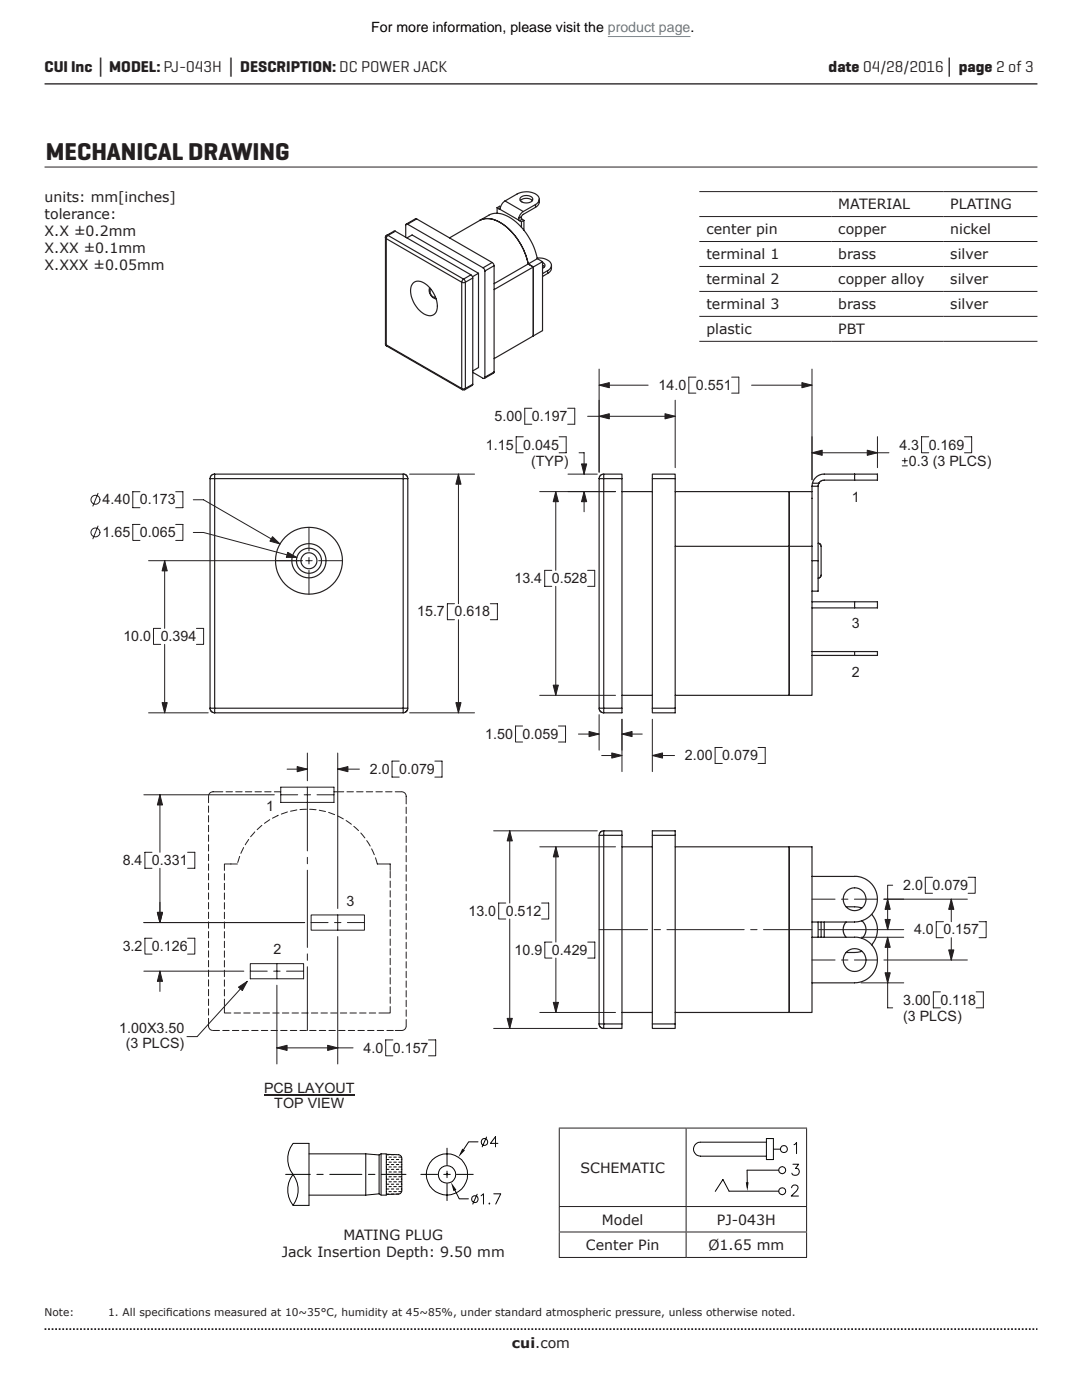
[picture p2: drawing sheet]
<svg xmlns="http://www.w3.org/2000/svg" width="216mm" height="279mm" viewBox="0 0 216 279" stroke-linecap="round" stroke-linejoin="round" font-family="sans-serif">
<path d="M8.9 16.7h198.1" fill="none" stroke="#231f20" stroke-width=".26"/>
<path d="M8.9 265.3h198.1" fill="none" stroke="#231f20" stroke-width=".35" stroke-dasharray=".4 .4 .4 .4 .4 .4" stroke-dashoffset=".7" stroke-linecap="butt"/>
<g fill="none" stroke="#231f20" stroke-width=".24">
<path d="M103.8 39.5a1.7 1.7 0 0 1 2.5 .1 1.09 1.09 0 0 1-1.5 .9 .81 .81 0 0 1-1-1zM107.6 39.8l-.1 .9-.6 .7M76.9 47.4l.2 .2M76.9 47.4v21.2M77.1 47.6l15 8.7M77.1 47.6v21.2M77.2 47l-.3 .4M77.2 47h.2M77.4 47l-.3 .6M77.4 47l15.1 8.7M78.9 46.1h-.3l-1.4 .9M78.9 46.1l-1.5 .9"/>
<path d="M78.9 46.1l15.1 8.7M81.2 47.5l1-.6 13.3 7.6v18.9l-1.2 .6M81.3 44.7h-.2l-.1 .2v2.4M81.3 44.7l15.1 8.7M82.5 56.4a2.23 2.23 0 0 1 3 .8 5.1 5.1 0 0 1 1.5 5.1 1.7 1.7 0 0 1-2.7 .2 5.5 5.5 0 0 1-2.2-5.4zM83.1 43.7h-.2l-1.8 1M83.1 43.7l-1.8 1M83.1 43.7l15.1 8.7M85.7 57.4a1.72 1.72 0 0 0 1.3 2.2M86 57.7a1.04 1.04 0 0 0 .9 1.6M89.7 47.5l7.9-4.6a4.3 4.3 0 0 1 4.5 .7 13.2 13.2 0 0 1 5.1 8l-1.8 1.1M92.1 56.3h.8"/>
<path d="M92.1 56.3v21.2l.3 .1 .5-.1v-21.2M92.5 55.7l-.4 .6M92.5 55.7l.4 .6M94.3 55.5l-.3-.7-1.5 .9M94.3 55.5l-1.4 .8M94.3 55.5v21.2M95.5 54.5l-1.2 .7M96.4 53.4l.4 .7M96.8 54.1v21.2M98.6 53l-.4-.6-1.8 1M98.6 53l-1.8 1.1M98.6 53v21.2"/>
<path d="M99.2 41.5v1.1M99.2 41.5l.4 .2M99.6 41.7l4.1 2.3M99.8 41.5l-.2 .2M99.9 41.3l-.2-.1-.5 .3M100.8 40.1a2.16 2.16 0 0 0-1 1.4M100.8 40.1l2.4-1.4a3.6 3.6 0 0 1 4.3 .6 1.14 1.14 0 0 1-.6 1.5M100.8 40.1l3.6 2.1M103.5 43.6l.2 .4M103.7 44l.4 .3M103.8 40.1a1.74 1.74 0 0 1 2.4 0M104 43.3l.2 .5"/>
<path d="M104 43.3l-.5 .3M104.1 44.3v1.1M104.2 43.8l-.5 .2M104.2 43.8l.3 .2M104.4 42.2a2.18 2.18 0 0 0-.9 1.4M104.5 44l-.4 .3M104.5 44v1.9M105.4 52.7a12.1 12.1 0 0 0-6.9-8.9 3.4 3.4 0 0 0-2.8 .2 4.3 4.3 0 0 1 4.5 .7 13.2 13.2 0 0 1 5.2 8l1 .6v13.7M105.4 52.7l-6.8 3.9M105.4 52.7l1 .6v13.7M106.9 41.4l-2.5 1.4-.4 .5M106.9 40.8l-2.5 1.4"/>
<path d="M106.9 40.8v.6M107.2 51.5a2.5 2.5 0 0 1 2.8 1.4l-.1 .6-.6 .5M107.2 51.6l1.1 .6M108.3 52.4a.6 .6 0 0 1 .4 .6 .6 .6 0 0 1-.4 .6M108.3 52.9l.4 .3M108.3 52.2l-9.7 5.6M108.3 52.2v13.8l-1.9 1M109.3 54l-1 .6M109.3 54v.6M109.3 54.6l-1 .6M110 53v.9l-.7 .7M76.9 68.6l.3 .5"/>
<path d="M76.9 68.6l.2 .2M77.1 68.8l15 8.7 .1 .3M77.1 68.8l.1 .3M77.2 69.1l15 8.7M92.7 77.7l-.5 .1M92.9 77.5l1.4-.8-.1 .2-1.4 .9zM94.3 74.3l2.1 1.2h.2l.2-.2M98.6 74.2l-.1 .3-1.9 1M98.6 74.2l-1.8 1.1M106.4 67l-7.8 4.6M42.8 94.6l-.7 .3-.2 .6M42.8 94.6h37.7v46.7h.9v-45.8"/>
<path d="M42.8 94.6v47.7M80.5 94.6l.6 .3 .3 .6M81.4 95.5h-39.5v45.8M120.5 94.6l-.7 .2-.2 .7M124.1 95.5h-4.6v45.8h4.6v1h-3.6M124.1 95.5v-.9h-3.6v47.7M124.1 98.1h6.1M124.1 95.5v45.8M130.2 95.5v45.8M134.7 95.5h-4.5v-.9h4.5v46.7M134.7 98.1h27.3M157.5 98.1v40.7"/>
<path d="M162 97v12M162 97h1.2M162.1 96.4l-.1 .6M162.1 96.4l.3-.6 .6-.7 1.2-.5h10.9v1.2h-10.8l-.6 .3-.3 .3M162.1 96.4h1.3M163.2 97v21h-1.2M163.4 96.4l-.2 .6M170.5 94.6v1.2M134.7 109h22.8v29.8M157.5 109h4.5M162 109v29.8h-4.5M162 111.9h1.2"/>
<path d="M163.2 108.4l.4 .1 .2 .5v5.8l-.1 .4-.5 .2M124.1 138.8h6.1M134.7 138.8h22.8M162 121.3h8.5M162 120.1h8.5M162 130.8h8.5M162 130h8.5M170.5 120.1h4.6v1.2h-4.6zM170.5 130h4.6v.8h-4.6zM41.9 141.3h38.6v1h-37.7M41.9 141.3l.2 .6 .7 .4M81.4 141.3l-.3 .6-.6 .4"/>
<path d="M119.5 141.3l.4 .8 .6 .2M130.2 141.3v1h4.5v-1M130.2 141.3h4.5M120.5 165.8h3.6v.9M120.5 165.8l-.7 .2-.2 .7M120.5 165.8v38.5h-1M124.1 166.7h-4.6v37.6M124.1 166.7v37.6M124.1 169h6.1M130.2 166.7v-.9h4.5v38.5M134.7 169h27.3v33.1h-4.5v-33.1v33.1h-22.8M134.7 166.7h-4.5v37.6"/>
<path d="M162 174.9h8.9l1 .2 1.2 .5 1 1 .8 1.5 .2 1.3-.2 1.4-.6 1.2-.9 1-1.5 .8-1.4 .2h-8.5M162 187h8.5M163.2 184v3M163.8 184v3M164.5 184v3M168.2 185.5l.2 .8 .4 .7M168.8 184l-.5 .8v.7M168.8 181a7.6 7.6 0 0 1 3.2 .2M170.5 187l1.1 .1 1.2 .5 1.2 1 .6 .9 .4 1.5v1.2l-.4 1.5-.6 .9-1.4 1-1.5 .5h-9.1M172 183.8l.5 .6 .3 .9-.2 1.2-.6 .8M172 189.8a6.9 6.9 0 0 1-3.2 .3M173.9 182.5l.8 1.3 .4 1.6-.3 1.7-.9 1.5"/>
<path d="M119.5 204.3l.2 .6 .8 .4M120.5 204.3h3.6v.9h-3.6zM124.1 202.1h6.1M130.2 204.3h4.5v.9h-4.5z"/>
<circle cx="61.6" cy="111.9" r="1.6"/>
<circle cx="61.6" cy="111.9" r="3.4"/>
<circle cx="61.6" cy="111.9" r="2.5"/>
<circle cx="61.7" cy="111.9" r="6.7"/>
<circle cx="170.5" cy="179.5" r="2.28"/>
<circle cx="170.5" cy="191.6" r="2.28"/>
</g>
<g fill="none" stroke="#231f20" stroke-width=".2">
<path d="M28.7 158.6h26M31.9 158.6v11.5M41.6 158.9v1.3M44.5 158h-2a.9 .9 0 0 0-.9 .8M45.1 158h1.3M47 158h1.3M49 158h1.2M50.9 158h1.3M52.8 158h1.3M54.7 158h1.3M56 158.6h3.4M56 157.1h10.6v3h-10.6z"/>
<path d="M57.3 153.5h4M60.7 158.6h1.3M61.3 150.3v5.5M61.3 157.1v12.7M63.3 158.6h3.3M66.6 158h2M67.4 150.3v31M67.4 153.5h4.3M69.2 158h1.3M71.2 158h1.2M73.1 158h1.3M75 158h1.3"/>
<path d="M76.9 158h1.3M78.9 158h1.3M79.7 151.9h-1.5v3.2h1.5M80.3 158a.89 .89 0 0 1 .8 .9v1.5M86.8 151.9h1.4v3.2h-1.4M30.3 170.1h-1.4v3.2h1.4M31.9 173.3v10.8M37.4 170.1h1.5v3.2h-1.5M41.6 160.8v1.3M41.6 162.8v1.3M41.6 164.7v1.3M41.6 166.6v1.3"/>
<path d="M41.6 168.6v1.2M41.6 170.5v1.3M41.6 172.4v1.3M41.6 174.3v1.3M41.6 176.3v1.2M41.6 178.2v1.3M44.8 174.4v1.2M44.8 176.3v1.3M44.8 178.2v1.3M46.1 172.4h-1.3v1.3M46.1 172.4h1.3M47.8 170.9l-.4 1.2"/>
<path d="M48.6 169.2l-.5 1.1M49.6 167.5l-.7 1.1M50.8 166l-.8 1M52.3 164.7l-1 .9M53.8 163.6l-1 .7M55.5 162.7l-1.1 .6M57.3 162l-1.2 .5M59.2 161.6l-1.2 .3M61.1 161.5l-1.2 .1M61.3 171.1v1.3M61.3 173.7v15.4M61.8 161.5l1.3 .1"/>
<path d="M63.7 161.7l1.2 .3M65.6 162.1l1.2 .5M67.4 162.8l1.1 .6M69.1 163.8l1 .7M70.6 164.9l.9 .9M72 166.2l.8 1M73.2 167.8l.7 1.1M74.2 169.4l.5 1.2M74.9 171.2l.4 1.2h2.6v1.3M77.9 173.9v1.3M77.9 175.8v1.3M77.9 177.8v1.2"/>
<path d="M77.9 179.7v1.3M81.1 161.1v1.3M81.1 163v1.3M81.1 164.9v1.3M81.1 166.9v1.2M81.1 168.8v1.3M81.1 170.7v1.3M81.1 172.6v1.3M81.1 174.6v1.3M81.1 176.5v1.3M81.1 178.4v1.3M28.7 184.1h32.1"/>
<path d="M28.7 193.8h20M30.3 187.2h-1.4v3.2h1.4M31.9 193.8v4.1M37.4 187.2h1.5v3.2h-1.5M41.6 180.1v1.3M41.6 182v1.3M41.6 184v1.3M41.6 185.9v1.3M41.6 187.8v1.3M41.6 189.7v1.3M41.6 191.7v1.3M41.6 193.6v1.3"/>
<path d="M41.6 195.5v1.3M41.6 197.5v1.2M41.6 199.4v1.3M44.8 180.1v1.3M44.8 182.1v1.2M44.8 184v1.3M44.8 185.9v1.3M44.8 187.8v1.3M44.8 189.8v1.3M44.8 191.7v1.3M44.8 193.6v1.3M44.8 195.6v1.2"/>
<path d="M44.8 197.5v1.3M44.8 199.4v1.3M49.9 192.3h10.7v3h-10.7zM49.9 193.8h3.4M54.6 193.8h1.3M55.3 196.6v15.7M55.3 192.3v3M57.2 193.8h3.4M61.3 190.4v1.3M61.3 192.9v12.8M62.1 182.6h10.6v3h-10.6zM62.1 184.1h3.4"/>
<path d="M66.7 184.1h1.3M67.4 186.9v25.4M67.4 182.6v3M69.3 184.1h3.4M77.9 181.6v1.3M77.9 183.5v1.3M77.9 185.5v1.3M77.9 187.4v1.3M77.9 189.3v1.3M77.9 191.2v1.3M77.9 193.2v1.3M77.9 195.1v1.3"/>
<path d="M77.9 197v1.3M77.9 199v1.2M81.1 180.3v1.3M81.1 182.3v1.3M81.1 184.2v1.3M81.1 186.1v1.3M81.1 188.1v1.2M81.1 190v1.3M81.1 191.9v1.3M81.1 193.8v1.3M81.1 195.8v1.2M81.1 197.7v1.3"/>
<path d="M81.1 199.6v1.3M41.6 203.2v1.6a.85 .85 0 0 0 .8 .8M41.6 201.3v1.3M42.5 205.7h1.3M44.4 205.7h1.3M44.8 200.9v1.3h1.3M46.4 205.7h1.3M46.7 202.2h1.3M48.3 205.7h1.3M48.6 202.2h1.3M50.2 205.7h1.3M50.6 202.2h1.2"/>
<path d="M52.1 205.7h1.3M52.5 202.2h1.3M54.1 205.7h1.3M54.4 202.2h1.3M55.3 209.1h15.2M56 205.7h1.3M56.3 202.2h1.3M57.9 205.7h1.3M58.3 202.2h1.3M59.9 205.7h1.2M60.2 202.2h1.3M61.8 205.7h1.3"/>
<path d="M62.1 202.2h1.3M63.7 205.7h1.3M64.1 202.2h1.2M65.6 205.7h1.3M66 202.2h1.3M67.6 205.7h1.2M67.9 202.2h1.3M69.5 205.7h1.3M69.8 202.2h1.3M71.4 205.7h1.3M71.8 202.2h1.2M73.3 205.7h1.3"/>
<path d="M73.7 202.2h1.3M75.3 205.7h1.3M77.2 205.7h1.3M77.9 200.9v1.3h-2.3M78.4 207.5h-1.4v3.2h1.4M81 204.9a.84 .84 0 0 1-.8 .8h-1.3M81.1 201.5v1.3M81.1 203.5v1.3M85.5 207.5h1.4v3.2h-1.4"/>
</g>
<path d="M31.4 182.1h1l-.5 2z" fill="#231f20"/>
<path d="M31.4 182.1h1l-.5 2z" fill="none" stroke="#231f20" stroke-width=".2"/>
<path d="M31.9 193.8l.5 2h-1z" fill="#231f20"/>
<path d="M31.9 193.8l.5 2h-1z" fill="none" stroke="#231f20" stroke-width=".2"/>
<path d="M67.4 153.5l2-.5v1z" fill="#231f20"/>
<path d="M67.4 153.5l2-.5v1z" fill="none" stroke="#231f20" stroke-width=".2"/>
<path d="M59.3 153l2 .5-2 .5z" fill="#231f20"/>
<path d="M59.3 153l2 .5-2 .5z" fill="none" stroke="#231f20" stroke-width=".2"/>
<path d="M31.4 182.1h1l-.5 2z" fill="#231f20"/>
<path d="M31.4 182.1h1l-.5 2z" fill="none" stroke="#231f20" stroke-width=".2"/>
<path d="M31.9 158.6l.5 2.1h-1z" fill="#231f20"/>
<path d="M31.9 158.6l.5 2.1h-1z" fill="none" stroke="#231f20" stroke-width=".2"/>
<path d="M55.3 209.1l2-.5v1z" fill="#231f20"/>
<path d="M55.3 209.1l2-.5v1z" fill="none" stroke="#231f20" stroke-width=".2"/>
<path d="M65.4 208.6l2 .5-2 .5z" fill="#231f20"/>
<g fill="none" stroke="#231f20" stroke-width=".2">
<path d="M55 111.9h4.7M61 111.9h1.3M61.7 105.2v4.8M61.7 111.3v1.2M61.7 113.8v4.8M63.6 111.9h4.7M162 179.4h4.6M167.9 179.4h1.3M170.5 179.4h4.6M176.4 179.4h16.6M178.1 176.7h-1v8.8M186.1 175.1h-1.5v3.2h1.5"/>
<path d="M189.8 179.4v4.5M193.2 175.1h1.4v3.2h-1.4M119.5 185.5h9.7M130.5 185.5h1.3M133.1 185.5h15.4M149.8 185.5h1.3M152.3 185.5h9.7M162 191.6h4.6M163.3 185.5h17M167.9 191.6h1.3M170.5 191.6h4.6M176.4 191.6h16.6"/>
<path d="M188.3 183.9h-1.5v3.2h1.5M189.8 187.1v4.5M195.4 183.9h1.4v3.2h-1.4M65.4 208.6l2 .5-2 .5z"/>
</g>
<path d="M177.1 179.4l.5 2.1h-1z" fill="#231f20"/>
<path d="M177.1 179.4l.5 2.1h-1z" fill="none" stroke="#231f20" stroke-width=".2"/>
<path d="M176.6 183.5h1l-.5 2z" fill="#231f20"/>
<path d="M176.6 183.5h1l-.5 2z" fill="none" stroke="#231f20" stroke-width=".2"/>
<path d="M189.8 179.4l.5 2.1h-1z" fill="#231f20"/>
<path d="M189.8 179.4l.5 2.1h-1z" fill="none" stroke="#231f20" stroke-width=".2"/>
<path d="M189.3 189.6h1l-.5 2z" fill="#231f20"/>
<g fill="none" stroke="#231f20" stroke-width=".2">
<path d="M19.6 98.5l-1.1 2.5M27.9 98.1h-1.4v3.2h1.4M35.1 98.1h1.4v3.2h-1.4M38.6 99.7h2l15.3 8.9M81.7 94.6h13M91.5 94.6v25.9M19.6 105l-1.1 2.5M27.9 104.7h-1.4v3.2h1.4M29.6 111.9h30.8M32.9 111.9v13.5M35.1 104.7h1.4v3.2h-1.4M38.6 106.3h2l18.6 5"/>
<path d="M32.1 125.4h-1.5v3.2h1.5M32.9 128.6v13.7M39.2 125.4h1.4v3.2h-1.4M90.7 120.5h-1.4v3.2h1.4M91.5 123.7v18.6M97.8 120.5h1.4v3.2h-1.4M29.6 142.3h11.9M81.7 142.3h13M189.3 189.6h1l-.5 2z"/>
<circle cx="19" cy="99.7" r=".9"/>
<circle cx="19.1" cy="106.3" r=".89"/>
</g>
<path d="M91 140.2h1l-.5 2.1z" fill="#231f20"/>
<path d="M91 140.2h1l-.5 2.1z" fill="none" stroke="#231f20" stroke-width=".2"/>
<path d="M32.9 111.9l.5 2h-1.1z" fill="#231f20"/>
<path d="M32.9 111.9l.5 2h-1.1z" fill="none" stroke="#231f20" stroke-width=".2"/>
<path d="M32.3 140.2h1.1l-.5 2.1z" fill="#231f20"/>
<path d="M32.3 140.2h1.1l-.5 2.1z" fill="none" stroke="#231f20" stroke-width=".2"/>
<path d="M54.4 107.1l1.5 1.5-2-.6z" fill="#231f20"/>
<path d="M54.4 107.1l1.5 1.5-2-.6z" fill="none" stroke="#231f20" stroke-width=".2"/>
<path d="M91.5 94.6l.5 2h-1z" fill="#231f20"/>
<path d="M91.5 94.6l.5 2h-1z" fill="none" stroke="#231f20" stroke-width=".2"/>
<path d="M57.4 110.2l1.8 1.1-2.1-.1z" fill="#231f20"/>
<g fill="none" stroke="#231f20" stroke-width=".2">
<path d="M57.4 110.2l1.8 1.1-2.1-.1zM98.5 165.8h20.7M101.7 165.8v14.4M107.7 169h15.1M110.9 169v19M100.9 180.2h-1.4v3.2h1.4M101.7 183.4v21.8M108.1 180.2h1.4v3.2h-1.4M110.1 188h-1.4v3.2h1.4M110.9 191.2v10.9M117.3 188h1.4v3.2h-1.4M171.8 187h8.5"/>
<path d="M171.8 196.1h8.5M177.1 187v14.1h1M187.7 197.9h-1.5v3.2h1.5M194.8 197.9h1.4v3.2h-1.4M98.5 205.2h20.7M107.7 202.1h15.1"/>
</g>
<path d="M110.9 169l.5 2h-1z" fill="#231f20"/>
<path d="M110.9 169l.5 2h-1z" fill="none" stroke="#231f20" stroke-width=".2"/>
<path d="M110.4 200h1l-.5 2.1z" fill="#231f20"/>
<path d="M110.4 200h1l-.5 2.1z" fill="none" stroke="#231f20" stroke-width=".2"/>
<path d="M176.6 194.1h1l-.5 2z" fill="#231f20"/>
<path d="M176.6 194.1h1l-.5 2z" fill="none" stroke="#231f20" stroke-width=".2"/>
<path d="M177.1 187l.5 2.1h-1z" fill="#231f20"/>
<path d="M177.1 187l.5 2.1h-1z" fill="none" stroke="#231f20" stroke-width=".2"/>
<path d="M101.7 165.8l.5 2h-1z" fill="#231f20"/>
<path d="M101.7 165.8l.5 2h-1z" fill="none" stroke="#231f20" stroke-width=".2"/>
<path d="M101.2 203.2h1l-.5 2z" fill="#231f20"/>
<g fill="none" stroke="#231f20" stroke-width=".2">
<path d="M119.5 73.7v20.5M119.5 76.9h9.8M134.7 79.9v13.4M138.9 75.3h-1.5v3.2h1.5M146 75.3h1.4v3.2h-1.4M150 76.9h12M162 73.7v22.1M104.4 87.2h-1.4v3.2h1.4M106.1 81.5h-1.4v3.2h1.4M107.7 98.1h15.1M110.9 98.1v15.7M111.6 87.2h1.4v3.2h-1.4"/>
<path d="M113.3 81.5h1.4v3.2h-1.4M113.3 94.6h5.9M115.5 90.4h1v4.2M116.5 98.1v4M134.7 83.1h-17.4M162 90.4h15.4M175.1 87.1v6.2M180 93h1.1M180 91.9h1.1M180.5 91.4v1.1M185.3 87.2h-1.4v3.2h1.4M192.4 87.2h1.5v3.2h-1.5"/>
<path d="M110.1 113.8h-1.4v3.2h1.4M110.9 117v21.8M117.3 113.8h1.4v3.2h-1.4M107.7 138.8h15.1M104.3 144.9h-1.4v3.2h1.4M111.4 144.9h1.4v3.2h-1.4M115.4 146.5h4.1M119.5 142.6v7.1M120.1 150.8h4M124.1 143.5v10.5M124.1 146.5h4.1M130.2 143.5v10.5"/>
<path d="M130.2 150.8h4.4M144.1 149.2h-1.4v3.2h1.4M151.3 149.2h1.4v3.2h-1.4M101.2 203.2h1l-.5 2z"/>
</g>
<path d="M117.5 146l2 .5-2 .5z" fill="#231f20"/>
<path d="M117.5 146l2 .5-2 .5z" fill="none" stroke="#231f20" stroke-width=".2"/>
<path d="M124.1 146.5l2-.5v1z" fill="#231f20"/>
<path d="M124.1 146.5l2-.5v1z" fill="none" stroke="#231f20" stroke-width=".2"/>
<path d="M122.1 150.3l2 .5-2 .5z" fill="#231f20"/>
<path d="M122.1 150.3l2 .5-2 .5z" fill="none" stroke="#231f20" stroke-width=".2"/>
<path d="M130.2 150.8l2-.5v1z" fill="#231f20"/>
<path d="M130.2 150.8l2-.5v1z" fill="none" stroke="#231f20" stroke-width=".2"/>
<path d="M119.5 83.1l2.1-.5v1z" fill="#231f20"/>
<path d="M119.5 83.1l2.1-.5v1z" fill="none" stroke="#231f20" stroke-width=".2"/>
<path d="M132.7 82.6l2 .5-2 .5z" fill="#231f20"/>
<path d="M132.7 82.6l2 .5-2 .5z" fill="none" stroke="#231f20" stroke-width=".2"/>
<path d="M110.9 98.1l.5 2h-1z" fill="#231f20"/>
<path d="M110.9 98.1l.5 2h-1z" fill="none" stroke="#231f20" stroke-width=".2"/>
<path d="M110.4 136.7h1l-.5 2.1z" fill="#231f20"/>
<path d="M110.4 136.7h1l-.5 2.1z" fill="none" stroke="#231f20" stroke-width=".2"/>
<path d="M119.5 76.9l2.1-.5v1z" fill="#231f20"/>
<path d="M119.5 76.9l2.1-.5v1z" fill="none" stroke="#231f20" stroke-width=".2"/>
<path d="M160 76.4l2 .5-2 .5z" fill="#231f20"/>
<path d="M160 76.4l2 .5-2 .5z" fill="none" stroke="#231f20" stroke-width=".2"/>
<path d="M116.5 98.1l.6 2h-1.1z" fill="#231f20"/>
<path d="M116.5 98.1l.6 2h-1.1z" fill="none" stroke="#231f20" stroke-width=".2"/>
<path d="M116 92.6h1.1l-.6 2z" fill="#231f20"/>
<path d="M116 92.6h1.1l-.6 2z" fill="none" stroke="#231f20" stroke-width=".2"/>
<path d="M162 90.4l2.1-.6v1.1z" fill="#231f20"/>
<path d="M162 90.4l2.1-.6v1.1z" fill="none" stroke="#231f20" stroke-width=".2"/>
<path d="M173.1 89.8l2 .6-2 .5z" fill="#231f20"/>
<path d="M173.1 89.8l2 .6-2 .5zM49.3 195.8l-10 11.1h-2" fill="none" stroke="#231f20" stroke-width=".2"/>
<path d="M52.7 218.6h18.1" fill="none" stroke="#231f20" stroke-width=".21"/>
<path d="M47.6 197l1.7-1.2-.9 1.9z" fill="#231f20"/>
<g fill="none" stroke="#231f20" stroke-width=".2">
<path d="M8.9 33.3h198.1M139.5 38.2h67.5M139.5 43.2h67.5M139.5 48.2h67.5M139.5 53.2h67.5M139.5 58.2h67.5M139.5 63.1h67.5M139.5 68.1h67.5M47.6 197l1.7-1.2-.9 1.9zM111.5 225.1h49.5M111.6 225.2v15.5M136.9 225.2v15.5"/>
<path d="M160.9 225.2v15.5M111.5 240.8h49.5M111.5 245.9h49.5M111.5 251h49.5M111.6 240.9v4.9M111.6 246v4.9M136.9 240.9v4.9M136.9 246v4.9M160.9 240.9v4.9M160.9 246v4.9"/>
</g>
<g fill="none" stroke="#040503" stroke-width=".2">
<path d="M139.8 227.9a1.4 1.4 0 0 0-1.4 1.4 1.4 1.4 0 0 0 1.4 1.4h13.1M145.5 237.7l-1.3-2.3-1.5 2.4M149.1 233.5v3.5M152.9 227.2v4.2M154.3 227.2v4.2"/>
<circle cx="156.1" cy="233.5" r=".7"/>
<circle cx="156.1" cy="237.7" r=".7"/>
<circle cx="156.4" cy="229.3" r=".71"/>
</g>
<path d="M148.8 235.9h.6l-.3 1.8z" fill="#040503"/>
<path d="M90.8 237.6l.8 1.7h1.9M139.8 227.9h13.1M145.5 237.7h9.9M149.1 233.5h6.3M152.9 231.4h1.4M152.9 227.2h1.4M154.3 229.3h1.4M158 237l.2-.4a.71 .71 0 0 1 1 .1 .78 .78 0 0 1-.3 1l-1 1h1.4M158.2 232.3h1.2l-.7 .9a.71 .71 0 0 1 .8 .8 .71 .71 0 0 1-1 .5h-.3l-.2-.4M158.4 228.5l.5-.5v2.2" fill="none" stroke="#040503" stroke-width=".2"/>
<path d="M90 235.9l1.1 1.6-.6 .2z" fill="#040503"/>
<g fill="none" stroke="#040503" stroke-width=".2">
<path d="M58.5 234.4a5.2 5.2 0 0 1 0 6.2 5 5 0 0 1 0-6.2zM61.7 228.2v12.4M73 230.3v8.2M75.6 230.5v7.8M76 230.3v8.2M77.1 230.9h.1M77.1 231.9h.1M77.1 232.9h.1M77.1 233.9h.1M77.1 234.9h.1M77.1 235.9h.1M77.1 236.8h.1"/>
<path d="M77.1 237.8h.1M77.1 230.4v8.1M77.1 230.5h.5M77.1 234.4h.5M77.1 231.4h.5M77.1 232.4h.5M77.1 233.4h.5M77.1 235.3h.5M77.1 236.3h.5M77.1 237.3h.5M77.1 238.3h.5M77.6 230.9h.5"/>
<path d="M77.6 231.9h.5M77.6 232.9h.5M77.6 233.9h.5M77.6 234.9h.5M77.6 235.9h.5M77.6 236.8h.5M77.6 237.8h.5M78.1 234.4h.5M78.1 231.4h.5M78.1 232.4h.5M78.1 233.4h.5M78.1 235.3h.5"/>
<path d="M78.1 236.3h.5M78.1 237.3h.5M78.1 238.3h.5M78.1 230.5h.5M78.6 230.9h.5M78.6 231.9h.5M78.6 232.9h.5M78.6 233.9h.5M78.6 234.9h.5M78.6 235.9h.5M78.6 236.8h.5M78.6 237.8h.5"/>
<path d="M79.1 234.4h.5M79.1 231.4h.5M79.1 232.4h.5M79.1 233.4h.5M79.1 235.3h.5M79.1 236.3h.5M79.1 237.3h.5M79.1 238.3h.2M79.1 230.4v.1M79.6 230.9h.4M79.6 231.9h.4M79.6 232.9h.4"/>
<path d="M79.6 233.9h.4M79.6 234.9h.4M79.6 235.9h.4M79.6 236.8h.4M79.6 237.8h.4M80 234.4h.2M80 231.4h.2M80 232.4h.2M80 233.4h.2M80 235.3h.2M80 236.3h.2M80 237.3h.2"/>
<path d="M80.2 231.1v6.6M89.1 234.4h.2M89.2 234.3v.2M95.2 238.3l-.9 2M95.4 227.9h-1.9l-1 1.5M96 238.6l.5-.3v2M98.5 238.3h1.4l-1 2M97.7 240.1l-.1 .1h.1"/>
<circle cx="94.8" cy="239.3" r=".67"/>
</g>
<path d="M92.2 229.2l.6 .4-1.3 1.3z" fill="#040503"/>
<g fill="none" stroke="#040503" stroke-width=".2">
<path d="M57 234.4h4.9M61.7 238.5h11.3l2.6-.2 .4 .2h1.1M61.7 228.2h-3.2a5 5 0 0 0 0 6.2M61.7 230.3h11.3l2.6 .2 .4-.2h1.1l2.5 .2 .5 .3 .1 .3M63.2 234.4h1.3M65.8 234.4h6.4M73.5 234.4h1.3M76.1 234.4h4.9M80.2 237.7l-.3 .5-.3 .1-2.5 .1M84 234.4h3.3M88.5 234.4h1.4M89.2 229.1v3.4"/>
<path d="M89.2 233.7v1.3M89.2 236.3v3.3M91.1 234.4h3.3M97.1 226.9l-.9 2M99.4 228.2h-1.5l1-1.4v2.1M58.5 240.6h3.2"/>
<circle cx="89.2" cy="234.4" r="4.1"/>
<circle cx="89.2" cy="234.4" r="1.75"/>
<circle cx="96.7" cy="227.9" r=".69"/>
</g>
<path d="M121.3 7.3h16.5" fill="none" stroke="#4582a4" stroke-width=".2"/>
<text font-size="4.9" fill="#231f20" x="9.1" y="31.9">MECHANICAL DRAWING</text>
<g font-size="3.2" fill="#231f20">
<text x="8.9" y="14.3">CUI Inc │ MODEL: PJ-043H │ DESCRIPTION: DC POWER JACK</text>
<text x="165.3" y="14.3">date 04/28/2016│ page 2 of 3</text>
</g>
<text font-size="2.8" x="74.1" y="6.4">For more information, please visit the product page.</text>
<g font-size="2.8" fill="#231f20">
<text x="8.9" y="40.3">units: mm[inches]</text>
<text x="167.3" y="41.8">MATERIAL</text>
<text x="189.6" y="41.8">PLATING</text>
<text x="8.9" y="43.7">tolerance:</text>
<text x="8.9" y="47.1">X.X ±0.2mm</text>
<text x="141" y="46.8">center pin</text>
<text x="167.3" y="46.8">copper</text>
<text x="189.6" y="46.8">nickel</text>
<text x="8.9" y="50.5">X.XX ±0.1mm</text>
<text x="8.9" y="53.9">X.XXX ±0.05mm</text>
<text x="141" y="51.8">terminal 1</text>
<text x="167.3" y="51.8">brass</text>
<text x="189.6" y="51.8">silver</text>
<text x="141" y="56.7">terminal 2</text>
<text x="167.3" y="56.7">copper alloy</text>
<text x="189.6" y="56.7">silver</text>
<text x="141" y="61.7">terminal 3</text>
<text x="167.3" y="61.7">brass</text>
<text x="189.6" y="61.7">silver</text>
<text x="141" y="66.7">plastic</text>
<text x="167.3" y="66.7">PBT</text>
<text x="131.4" y="77.8">14.0</text>
<text x="138.9" y="77.8">0.551</text>
<text x="97" y="89.7">1.15</text>
<text x="98.7" y="84">5.00</text>
<text x="104.4" y="89.7">0.045</text>
<text x="106.1" y="84">0.197</text>
<text x="179.5" y="89.7">4.3 0.169</text>
<text x="106" y="92.9">(TYP)</text>
<text x="181.4" y="92.9">0.3 (3 PLCS)</text>
<text x="20.5" y="100.7">4.40</text>
<text x="27.9" y="100.7">0.173</text>
<text x="169.9" y="100.2">1</text>
<text x="20.5" y="107.2">1.65</text>
<text x="27.9" y="107.2">0.065</text>
<text x="102.7" y="116.4">13.4</text>
<text x="110.1" y="116.4">0.528</text>
<text x="83.2" y="123">15.7</text>
<text x="90.7" y="123">0.618</text>
<text x="169.9" y="125.2">3</text>
<text x="24.6" y="128">10.0</text>
<text x="32.1" y="128">0.394</text>
<text x="169.9" y="135">2</text>
<text x="96.8" y="147.4">1.50</text>
<text x="104.3" y="147.4">0.059</text>
<text x="73.8" y="154.4">2.0</text>
<text x="79.7" y="154.4">0.079</text>
<text x="136.7" y="151.7">2.00</text>
<text x="144.1" y="151.7">0.079</text>
<text x="53.1" y="161.8">1</text>
<text x="24.5" y="172.6">8.4</text>
<text x="30.3" y="172.6">0.331</text>
<text x="180.2" y="177.6">2.0</text>
<text x="186.1" y="177.6">0.079</text>
<text x="69.2" y="180.7">3</text>
<text x="93.5" y="182.8">13.0 0.512</text>
<text x="24.5" y="189.8">3.2 0.126</text>
<text x="54.5" y="190.5">2</text>
<text x="102.7" y="190.6">10.9 0.429</text>
<text x="182.4" y="186.5">4.0 0.157</text>
<text x="180.2" y="203.7">(3 PLCS)</text>
<text x="180.2" y="200.5">3.00</text>
<text x="187.6" y="200.5">0.118</text>
<text x="23.8" y="206.2">1.00X3.50</text>
<text x="25.1" y="209.1">(3 PLCS)</text>
<text x="72.5" y="210.1">4.0 0.157</text>
<text x="52.7" y="218.2">PCB LAYOUT</text>
<text x="54.7" y="221.1">TOP VIEW</text>
<text x="115.8" y="234">SCHEMATIC</text>
<text x="120.1" y="244.4">Model</text>
<text x="143" y="244.4">PJ-043H</text>
<text x="56.2" y="250.9">Jack Insertion Depth: 9.50 mm</text>
<text x="68.5" y="247.5">MATING PLUG</text>
<text x="116.9" y="249.5">Center Pin</text>
<text x="141.4" y="249.5">Ø1.65 mm</text>
<text x="102.2" y="269">cui.com</text>
</g>
<g font-size="2.1" fill="#231f20">
<text x="8.9" y="262.7">Note:</text>
<text x="21.6" y="262.7">1. All specif</text>
<text x="33.2" y="262.7">ications measured at 10~35°C, humidity at 45~85%, under standard atmospheric pressure, unless otherwise noted.</text>
</g>
</svg>
